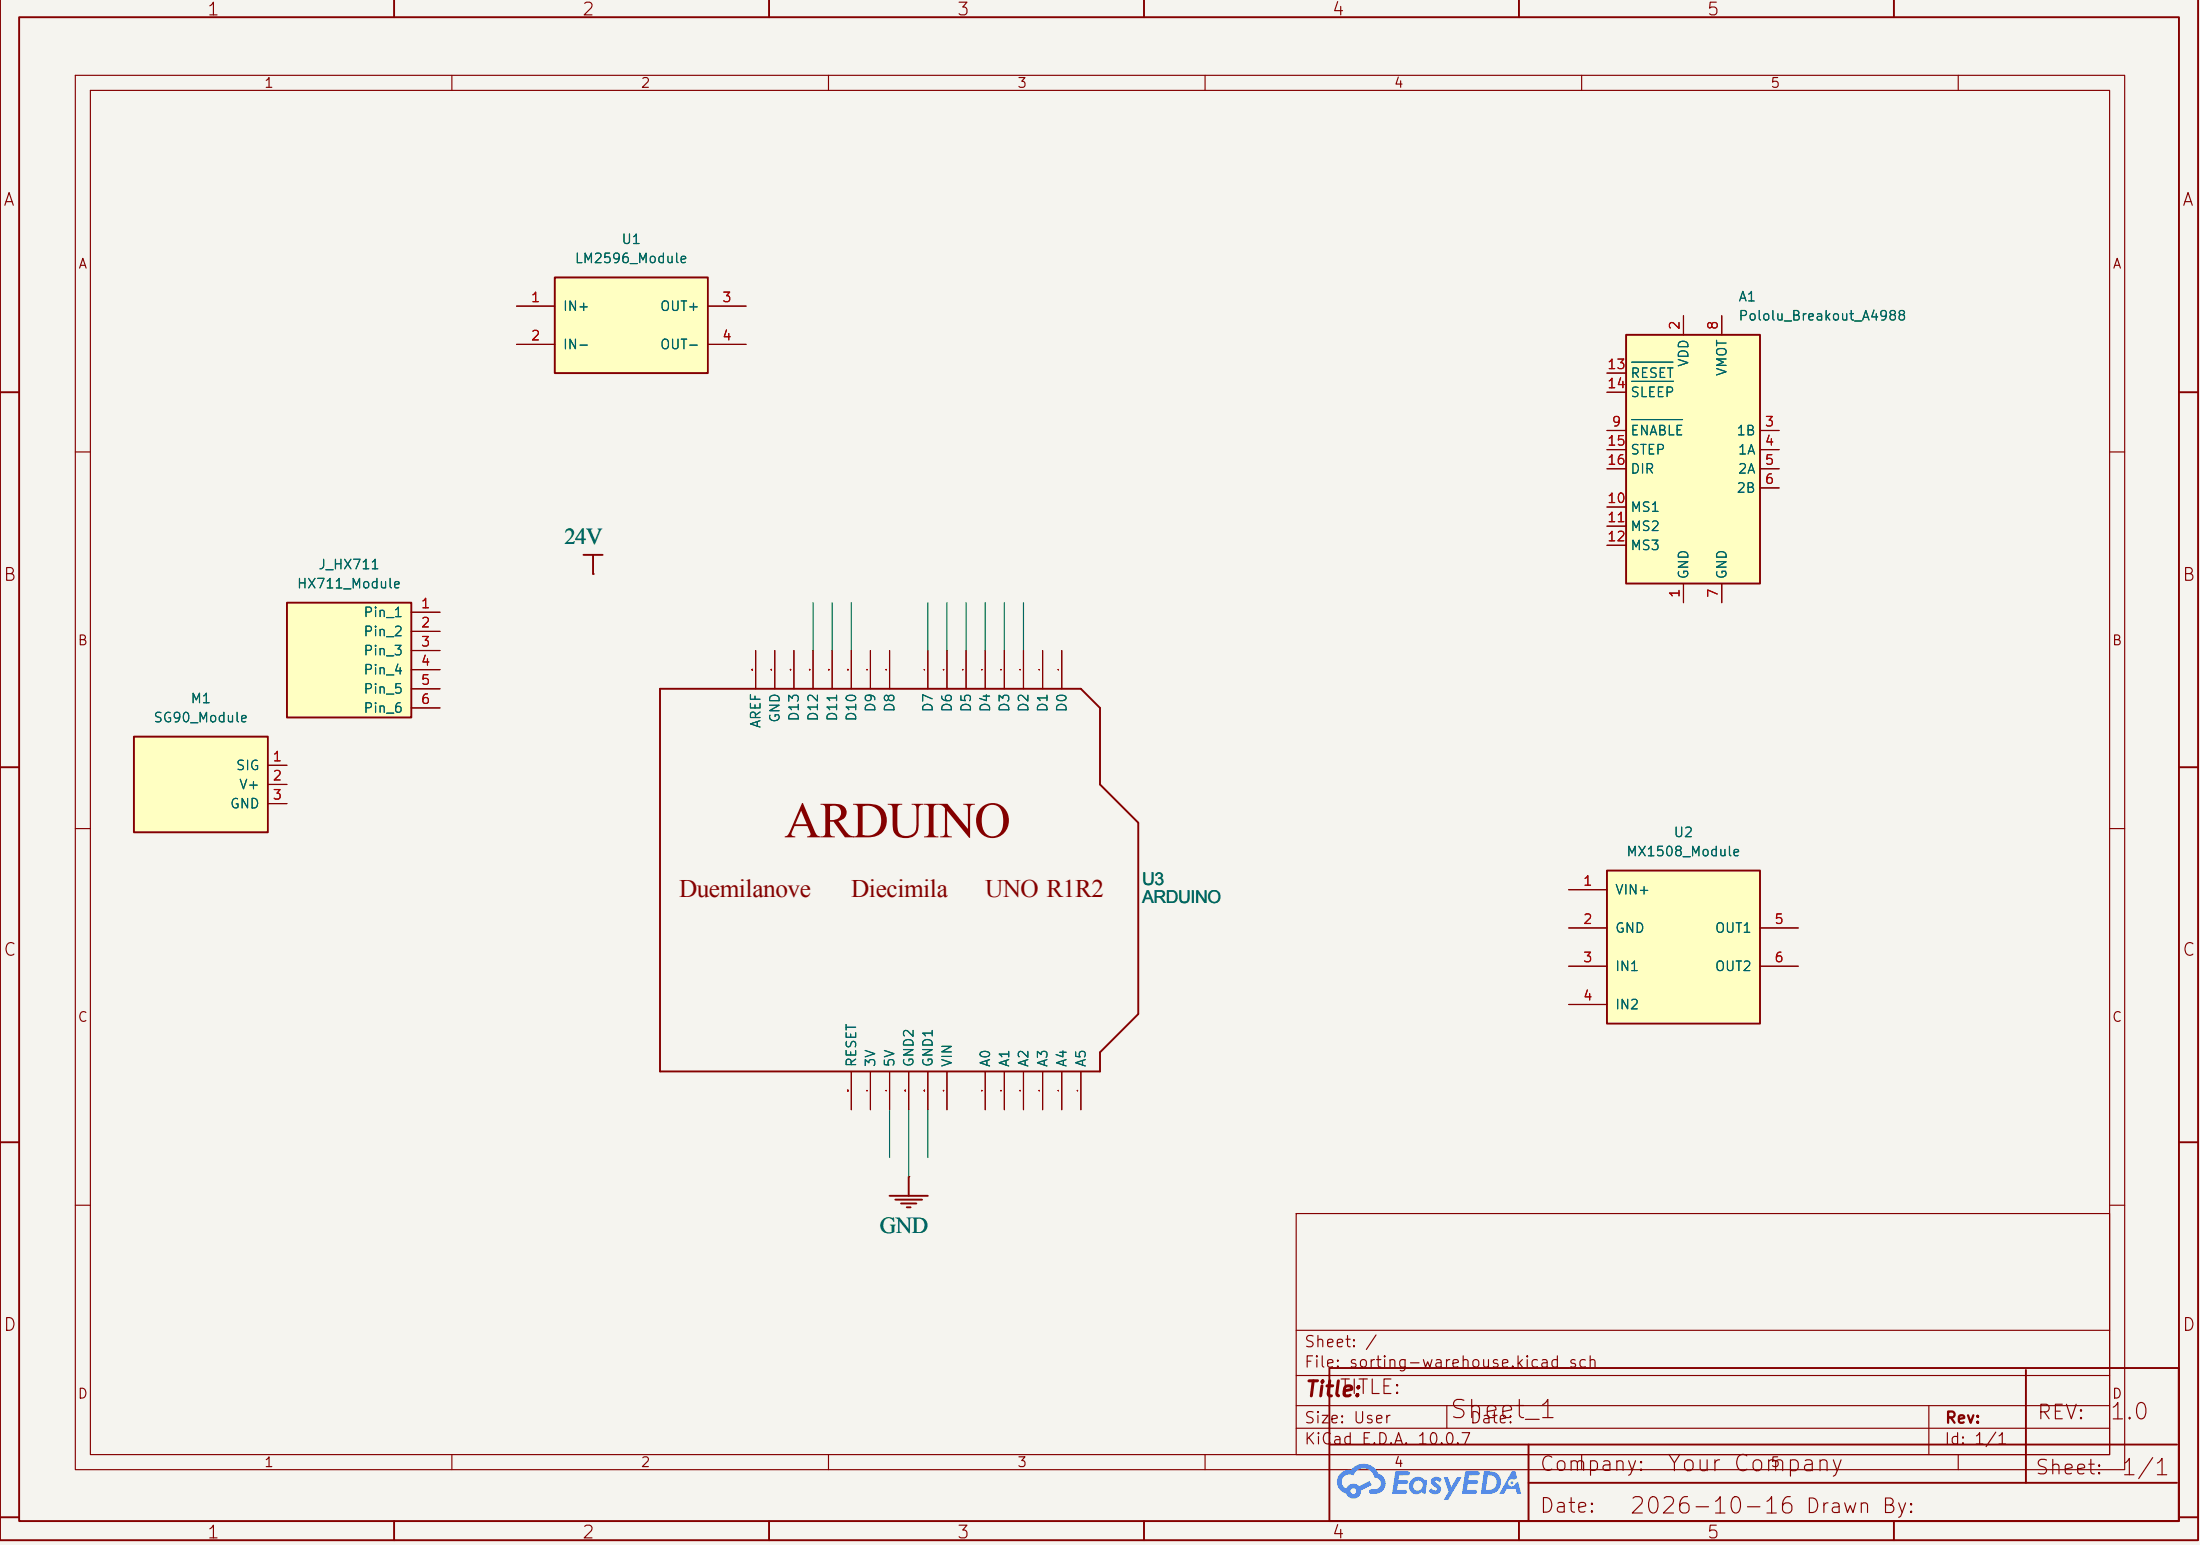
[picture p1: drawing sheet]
<svg xmlns="http://www.w3.org/2000/svg" width="292mm" height="205mm" viewBox="0 0 292 205" stroke-linecap="round" stroke-linejoin="round" font-family="sans-serif">
<path d="M0 0h292.1v205.1h-292.1z" fill="#f5f4ef" stroke="#f5f4ef" stroke-width=".13"/>
<g fill="none" stroke="#840000" stroke-width=".15">
<path d="M10 10h272.1v185.1h-272.1zM12 12h268.1v181.1h-268.1zM60 10v2M110 10v2M160 10v2M210 10v2M260 10v2M10 60h2M280.1 60h2M10 110h2M280.1 110h2M10 160h2"/>
<path d="M172.1 161.1h108v32h-108zM172.1 176.6h108M280.1 160h2M60 193.1v2M110 193.1v2M160 193.1v2M172.1 189.6h108M172.1 186.6h108M172.1 182.6h108M192.1 186.6v3M210 193.1v2M256.1 186.6v6.5"/>
<path d="M260 193.1v2"/>
</g>
<path d="M213.4 115.6h20.3v20.3h-20.3z" fill="#ffffc2"/>
<path d="M213.4 115.6h20.3v20.3h-20.3z" fill="none" stroke="#840000" stroke-width=".25"/>
<path d="M208.3 118.1h5.1M208.3 123.2h5.1M208.3 128.3h5.1M208.3 133.4h5.1M233.7 123.2h5.1M233.7 128.3h5.1" fill="none" stroke="#840000" stroke-width=".15"/>
<path d="M215.9 44.5h17.8v33h-17.8z" fill="#ffffc2"/>
<path d="M215.9 44.5h17.8v33h-17.8z" fill="none" stroke="#840000" stroke-width=".25"/>
<g fill="none" stroke="#840000" stroke-width=".15">
<path d="M213.4 57.2h2.5M213.4 59.7h2.5M213.4 49.5h2.5M213.4 52.1h2.5M223.5 41.9v2.6M228.6 41.9v2.6M233.7 57.2h2.5M233.7 59.7h2.5M213.4 62.2h2.5M213.4 67.3h2.5M213.4 69.9h2.5M213.4 72.4h2.5"/>
<path d="M223.5 77.5v2.5M228.6 77.5v2.5M233.7 62.2h2.5M233.7 64.8h2.5"/>
</g>
<path d="M216.6 55.7h6.8M216.6 48.1h5.5M216.6 50.6h5.6" fill="none" stroke="#006464" stroke-width=".15"/>
<g fill="#58f">
<path d="M178 195.6a2.31 2.31 0 0 1 1.4-.5l.4-.4a2.08 2.08 0 0 1 3.2 .9 1.38 1.38 0 0 1 1 1.5 1.38 1.38 0 0 1-1.4 1.2h-.6l-.2-.3 .2-.3h.8l.5-.4v-.3v-.4l-.3-.3-.3-.1a.27 .27 0 0 1-.2-.1 .27 .27 0 0 1-.1-.2l-.3-.5-.5-.3-.6-.2-.5 .1-.5 .4-.3 .5-.7-.2-.6 .4-.3 .7 .3 .6a.27 .27 0 0 0 .3 .2 .27 .27 0 0 0 .2-.3 1.03 1.03 0 0 1 1.6 0l1.3-.7 .3 .5-1.4 .8-.1 .5-.5 .4-.6 .1-.6-.3a.69 .69 0 0 0-.6-.5l-.2-.1h1.2l.1 .2 .3 .1 .3-.1 .1-.3-.1-.2-.3-.1-.3 .1-.1 .3-1.2-.1a1.57 1.57 0 0 1-.1-2.3z"/>
<path d="M185.3 195.3h1.6l.3 .2v.2l-.2 .1-1.2 .1-.1 .6h1.1l.1 .1 .1 .2-.3 .2h-1.1l-.1 .8h1.2l.1 .2-.1 .3h-1.9z"/>
<path d="M187.4 196.4l.5-.3 .5-.1 .4 .2 .3 .3h.3l.1 .2-.2 1.6-.5-.2-.5 .2-.4 .1-.5-.3-.2-.4-.1-.4h.5l.2 .4 .5 .2 .4-.2 .2-.5-.2-.5-.4-.1-.5 .2-.2 .5h-.5l.1-.5z"/>
<path d="M190.1 196.3l.3-.2h.4l.3 .1 .3 .2-.3 .4-.3-.2h-.3l.7 .7 .1 .2v.5l-.4 .3h-.7l-.5-.3 .3-.4 .4 .3 .3-.1 .1-.1-.1-.1-.7-.7v-.3z"/>
<path d="M191.7 196.1h.5l.5 1.3 .8-1.3h.6l-1.8 3h-.6l.6-1.1z"/>
<path d="M194.5 195.3h1.7l.2 .2v.2l-.1 .1-1.3 .1v.6h1.1l.1 .1 .1 .2-.3 .2h-1.1l-.1 .8h1.1l.2 .2-.1 .3h-1.9z"/>
<path d="M197 195.3l1.4 .1 .4 .3 .3 .4 .2 .5-.1 .6-.2 .6-.5 .3-.6 .2h-1.3l.1-.5 1.4-.1 .4-.3 .2-.5v-.5l-.3-.3-.3-.2h-.6l-.2 1.9h-.6z"/>
<path d="M200.7 195.3h.5l.2 .9-.4 .3-.3-.1-.3 .1-.2 .2 .1 .3 .2 .3h.3l.3-.1 .1-.3 .4-.2 .4 1.6h-.6l-.1-.6h-1.3l-.3 .6h-.6z"/>
<circle cx="200.7" cy="196.8" r=".19"/>
</g>
<g fill="none" stroke="#840000" stroke-width=".25">
<path d="M0 -.1v204.6h291.8v-204.5M52.3 0v2.3M102.1 0v2.3M151.9 0v2.3M201.7 0v2.3M251.5 0v2.3M2.5 2.3h286.8v199.6h-286.8zM0 52.1h2.5M289.3 52.1h2.5M87.6 91.4h55.9l2.5 2.6v10.1l5.1 5.1v25.4l-5.1 5.1v2.5h-58.4zM0 101.9h2.5M289.3 101.9h2.5"/>
<path d="M0 151.6h2.5M289.3 151.6h2.5M176.5 181.6h112.8v20.3h-112.8zM176.5 191.8h112.6M202.9 191.8v10.1M202.9 196.9h86.2M269 181.9v15M0 201.4h2.5M52.3 201.9v2.6M102.1 201.9v2.6M151.9 201.9v2.6M201.7 201.9v2.6"/>
<path d="M251.5 201.9v2.6M289.3 201.4h2.5"/>
</g>
<g fill="none" stroke="#840000" stroke-width=".15">
<path d="M100.3 86.4v5M102.9 86.4v5M105.4 86.4v5M107.9 86.4v5M110.5 86.4v5M113 86.4v5M115.6 86.4v5M118.1 86.4v5M123.2 86.4v5M125.7 86.4v5M128.3 86.4v5M130.8 86.4v5"/>
<path d="M133.3 86.4v5M135.9 86.4v5M138.4 86.4v5M141 86.4v5M113 142.2v5.1M115.6 142.2v5.1M118.1 142.2v5.1M120.6 142.2v5.1M123.2 142.2v5.1M125.7 142.2v5.1M130.8 142.2v5.1M133.3 142.2v5.1"/>
<path d="M135.9 142.2v5.1M138.4 142.2v5.1M141 142.2v5.1M143.5 142.2v5.1"/>
</g>
<path d="M17.8 97.8h17.8v12.7h-17.8z" fill="#ffffc2"/>
<path d="M17.8 97.8h17.8v12.7h-17.8zM118.1 158.8h5.1M118.9 159.3h3.5M119.6 159.8h2.1M120.6 156.2v2.6M120.4 160.3h.5" fill="none" stroke="#840000" stroke-width=".25"/>
<path d="M35.6 101.6h2.5M35.6 104.1h2.5M35.6 106.7h2.5M120.6 156.2h.1" fill="none" stroke="#840000" stroke-width=".15"/>
<path d="M73.7 36.8h20.3v12.7h-20.3z" fill="#ffffc2"/>
<path d="M73.7 36.8h20.3v12.7h-20.3z" fill="none" stroke="#840000" stroke-width=".25"/>
<path d="M68.6 40.6h5.1M68.6 45.7h5.1M94 40.6h5.1M94 45.7h5.1" fill="none" stroke="#840000" stroke-width=".15"/>
<path d="M38.1 80h16.5v15.3h-16.5z" fill="#ffffc2"/>
<path d="M77.5 73.7h2.5M78.7 73.7v2.5M38.1 80h16.5v15.3h-16.5z" fill="none" stroke="#840000" stroke-width=".25"/>
<g fill="none" stroke="#840000" stroke-width=".15">
<path d="M68.6 40.6h5.1M68.6 45.7h5.1M94 40.6h5.1M94 45.7h5.1M213.4 57.2h2.5M213.4 59.7h2.5M213.4 49.5h2.5M213.4 52.1h2.5M223.5 41.9v2.6M228.6 41.9v2.6M233.7 57.2h2.5M233.7 59.7h2.5"/>
<path d="M78.7 76.2h.1M213.4 62.2h2.5M213.4 67.3h2.5M213.4 69.9h2.5M213.4 72.4h2.5M223.5 77.5v2.5M228.6 77.5v2.5M233.7 62.2h2.5M233.7 64.8h2.5M54.6 81.3h3.8M54.6 83.8h3.8M54.6 86.4h3.8"/>
<path d="M54.6 88.9h3.8M54.6 91.4h3.8M54.6 94h3.8M100.3 86.4v5M102.9 86.4v5M105.4 86.4v5M107.9 86.4v5M110.5 86.4v5M113 86.4v5M115.6 86.4v5M118.1 86.4v5M123.2 86.4v5"/>
<path d="M125.7 86.4v5M128.3 86.4v5M130.8 86.4v5M133.3 86.4v5M135.9 86.4v5M138.4 86.4v5M141 86.4v5M35.6 101.6h2.5M35.6 104.1h2.5M35.6 106.7h2.5M208.3 118.1h5.1M208.3 123.2h5.1"/>
<path d="M208.3 128.3h5.1M208.3 133.4h5.1M233.7 123.2h5.1M233.7 128.3h5.1M113 142.2v5.1M115.6 142.2v5.1M118.1 142.2v5.1M120.6 156.2h.1M120.6 142.2v5.1M123.2 142.2v5.1M125.7 142.2v5.1M130.8 142.2v5.1"/>
<path d="M133.3 142.2v5.1M135.9 142.2v5.1M138.4 142.2v5.1M141 142.2v5.1M143.5 142.2v5.1"/>
</g>
<path d="M107.9 80v6.4M110.5 80v6.4M113 80v6.4M123.2 80v6.4M125.7 80v6.4M128.3 80v6.4M130.8 80v6.4M133.3 80v6.4M135.9 80v6.4M118.1 147.3v6.4M120.6 147.3v8.9M123.2 147.3v6.4" fill="none" stroke="#009600" stroke-width=".15"/>
<path d="M216.6 55.7h6.8M216.6 48.1h5.5M216.6 50.6h5.6" fill="none" stroke="#006464" stroke-width=".15"/>
<text font-size="6.7" fill="#840000" x="104.1" y="111.2">ARDUINO</text>
<g font-size="3.4" fill="#840000">
<text x="90.2" y="119.1">Duemilanove</text>
<text x="113" y="119.1">Diecimila</text>
<text x="130.8" y="119.1">UNO R1R2</text>
</g>
<g font-size="3" fill="#006464">
<text x="74.9" y="72.2">24V</text>
<text x="116.8" y="163.7">GND</text>
</g>
<g font-size="2.4" fill="#006464">
<text x="151.6" y="117.5">U3</text>
<text x="151.6" y="119.8">ARDUINO</text>
</g>
<text font-size="2.4" fill="#840000" x="192.3" y="188.9">Sheet_1</text>
<g font-size="2.2" fill="#840000">
<text x="279.9" y="189">1.0</text>
<text x="221.2" y="195.9">Your Company</text>
<text x="281.5" y="196.4">1/1</text>
<text x="216.2" y="201.5">2026-10-16</text>
</g>
<text font-size="2" fill="#840000" x="173.1" y="185.9">Title:</text>
<g font-size="1.9" fill="#840000">
<text x="177.7" y="185.6">TITLE:</text>
<text x="270.3" y="188.9">REV:</text>
<text x="204.3" y="195.8">Company:</text>
<text x="270.1" y="196.2">Sheet:</text>
<text x="204.3" y="201.3">Date:</text>
<text x="239.6" y="201.4">Drawn By:</text>
</g>
<g font-size="1.7" fill="#840000">
<text x="27.4" y="2.5">1</text>
<text x="77.1" y="2.5">2</text>
<text x="126.9" y="2.5">3</text>
<text x="176.7" y="2.5">4</text>
<text x="226.5" y="2.5">5</text>
<text x=".3" y="27.8">A</text>
<text x="289.6" y="27.8">A</text>
<text x=".3" y="77.5">B</text>
<text x="289.6" y="77.5">B</text>
<text x=".3" y="127.3">C</text>
<text x="289.6" y="127.3">C</text>
<text x=".3" y="177.1">D</text>
<text x="289.6" y="177.1">D</text>
<text x="27.4" y="204.7">1</text>
<text x="77.1" y="204.7">2</text>
<text x="126.9" y="204.7">3</text>
<text x="176.7" y="204.7">4</text>
<text x="226.5" y="204.7">5</text>
</g>
<g font-size="1.5" fill="#840000">
<text x="173.1" y="179.2">Sheet: /</text>
<text x="173.1" y="181.9">File: sorting-warehouse.kicad_sch</text>
<text x="173.1" y="189.3">Size: User</text>
<text x="195.1" y="189.3">Date:</text>
<text x="258.1" y="189.3">Rev:</text>
<text x="173.1" y="192.1">KiCad E.D.A. 10.0.7</text>
<text x="258.1" y="192.1">Id: 1/1</text>
</g>
<g font-size="1.3" fill="#840000">
<text x="35" y="12">1</text>
<text x="85" y="12">2</text>
<text x="135" y="12">3</text>
<text x="185" y="12">4</text>
<text x="235" y="12">5</text>
<text x="10.3" y="36">A</text>
<text x="280.4" y="36">A</text>
<text x="10.2" y="86">B</text>
<text x="280.3" y="86">B</text>
<text x="10.2" y="136">C</text>
<text x="280.3" y="136">C</text>
<text x="10.2" y="186">D</text>
<text x="280.3" y="186">D</text>
<text x="35" y="195.1">1</text>
<text x="85" y="195.1">2</text>
<text x="135" y="195.1">3</text>
<text x="185" y="195.1">4</text>
<text x="235" y="195.1">5</text>
</g>
<g font-size="1.3" fill="#006464">
<text x="76.2" y="35.3">LM2596_Module</text>
<text x="82.4" y="32.7">U1</text>
<text x="74.6" y="41.6">IN+</text>
<text x="87.5" y="41.6">OUT+</text>
<text x="230.7" y="40.3">A1</text>
<text x="74.6" y="46.7">IN-</text>
<text x="87.5" y="46.7">OUT-</text>
<text x="230.7" y="42.9">Pololu_Breakout_A4988</text>
<text x="216.4" y="50.5">RESET</text>
<text x="216.4" y="53">SLEEP</text>
<text x="224.5" y="48.8" transform="rotate(-90 224.5 48.8)">VDD</text>
<text x="229.6" y="50" transform="rotate(-90 229.6 50)">VMOT</text>
<text x="216.4" y="58.1">ENABLE</text>
<text x="230.5" y="58.1">1B</text>
<text x="216.4" y="60.7">STEP</text>
<text x="216.4" y="63.2">DIR</text>
<text x="230.5" y="65.7">2B</text>
<text x="230.6" y="60.7">1A</text>
<text x="230.6" y="63.2">2A</text>
<text x="216.4" y="68.3">MS1</text>
<text x="216.4" y="70.8">MS2</text>
<text x="42.2" y="75.9">J_HX711</text>
<text x="216.4" y="73.4">MS3</text>
<text x="224.5" y="77" transform="rotate(-90 224.5 77)">GND</text>
<text x="229.6" y="77" transform="rotate(-90 229.6 77)">GND</text>
<text x="39.3" y="78.4">HX711_Module</text>
<text x="48.2" y="82.2">Pin_1</text>
<text x="48.2" y="84.8">Pin_2</text>
<text x="48.2" y="87.3">Pin_3</text>
<text x="48.2" y="89.9">Pin_4</text>
<text x="25.2" y="93.7">M1</text>
<text x="48.2" y="92.4">Pin_5</text>
<text x="48.2" y="94.9">Pin_6</text>
<text x="106.4" y="95.9" transform="rotate(-90 106.4 95.9)">D13</text>
<text x="108.9" y="95.9" transform="rotate(-90 108.9 95.9)">D12</text>
<text x="111.5" y="95.9" transform="rotate(-90 111.5 95.9)">D11</text>
<text x="114" y="95.9" transform="rotate(-90 114 95.9)">D10</text>
<text x="116.5" y="94.7" transform="rotate(-90 116.5 94.7)">D9</text>
<text x="119.1" y="94.7" transform="rotate(-90 119.1 94.7)">D8</text>
<text x="124.2" y="94.7" transform="rotate(-90 124.2 94.7)">D7</text>
<text x="126.7" y="94.7" transform="rotate(-90 126.7 94.7)">D6</text>
<text x="129.2" y="94.7" transform="rotate(-90 129.2 94.7)">D5</text>
<text x="131.8" y="94.7" transform="rotate(-90 131.8 94.7)">D4</text>
<text x="134.3" y="94.7" transform="rotate(-90 134.3 94.7)">D3</text>
<text x="136.9" y="94.7" transform="rotate(-90 136.9 94.7)">D2</text>
<text x="139.4" y="94.7" transform="rotate(-90 139.4 94.7)">D1</text>
<text x="141.9" y="94.7" transform="rotate(-90 141.9 94.7)">D0</text>
<text x="20.3" y="96.2">SG90_Module</text>
<text x="101.3" y="96.8" transform="rotate(-90 101.3 96.8)">AREF</text>
<text x="103.8" y="96" transform="rotate(-90 103.8 96)">GND</text>
<text x="30.4" y="107.6">GND</text>
<text x="31.2" y="102.6">SIG</text>
<text x="31.7" y="105.1">V+</text>
<text x="215.8" y="114">MX1508_Module</text>
<text x="222.1" y="111.5">U2</text>
<text x="214.3" y="119.1">VIN+</text>
<text x="214.3" y="124.2">GND</text>
<text x="227.6" y="124.2">OUT1</text>
<text x="214.3" y="129.2">IN1</text>
<text x="227.6" y="129.2">OUT2</text>
<text x="214.3" y="134.3">IN2</text>
<text x="114" y="141.8" transform="rotate(-90 114 141.8)">RESET</text>
<text x="116.5" y="141.8" transform="rotate(-90 116.5 141.8)">3V</text>
<text x="119.1" y="141.8" transform="rotate(-90 119.1 141.8)">5V</text>
<text x="121.6" y="141.8" transform="rotate(-90 121.6 141.8)">GND2</text>
<text x="124.2" y="141.8" transform="rotate(-90 124.2 141.8)">GND1</text>
<text x="126.7" y="141.8" transform="rotate(-90 126.7 141.8)">VIN</text>
<text x="131.8" y="141.8" transform="rotate(-90 131.8 141.8)">A0</text>
<text x="134.3" y="141.8" transform="rotate(-90 134.3 141.8)">A1</text>
<text x="136.9" y="141.8" transform="rotate(-90 136.9 141.8)">A2</text>
<text x="139.4" y="141.8" transform="rotate(-90 139.4 141.8)">A3</text>
<text x="141.9" y="141.8" transform="rotate(-90 141.9 141.8)">A4</text>
<text x="144.5" y="141.8" transform="rotate(-90 144.5 141.8)">A5</text>
</g>
<g font-size="1.3" fill="#a90000">
<text x="70.4" y="40.4">1</text>
<text x="95.8" y="40.4">3</text>
<text x="70.4" y="45.5">2</text>
<text x="95.8" y="45.5">4</text>
<text x="223.3" y="43.9" transform="rotate(-90 223.3 43.9)">2</text>
<text x="228.4" y="43.9" transform="rotate(-90 228.4 43.9)">8</text>
<text x="213.3" y="49.3">13</text>
<text x="213.3" y="51.9">14</text>
<text x="213.3" y="59.5">15</text>
<text x="213.9" y="56.9">9</text>
<text x="234.2" y="56.9">3</text>
<text x="234.2" y="59.5">4</text>
<text x="213.3" y="62">16</text>
<text x="234.2" y="62">5</text>
<text x="234.2" y="64.6">6</text>
<text x="213.3" y="67.1">10</text>
<text x="213.3" y="69.6">11</text>
<text x="213.3" y="72.2">12</text>
<text x="55.8" y="81.1">1</text>
<text x="55.8" y="83.6">2</text>
<text x="223.3" y="79.5" transform="rotate(-90 223.3 79.5)">1</text>
<text x="228.4" y="79.5" transform="rotate(-90 228.4 79.5)">7</text>
<text x="55.8" y="86.1">3</text>
<text x="55.8" y="88.7">4</text>
<text x="55.8" y="91.2">5</text>
<text x="55.8" y="93.8">6</text>
<text x="36.1" y="101.4">1</text>
<text x="36.1" y="103.9">2</text>
<text x="36.1" y="106.5">3</text>
<text x="210.1" y="117.9">1</text>
<text x="210.1" y="123">2</text>
<text x="235.5" y="123">5</text>
<text x="210.1" y="128.1">3</text>
<text x="235.5" y="128.1">6</text>
<text x="210.1" y="133.1">4</text>
</g>
</svg>
